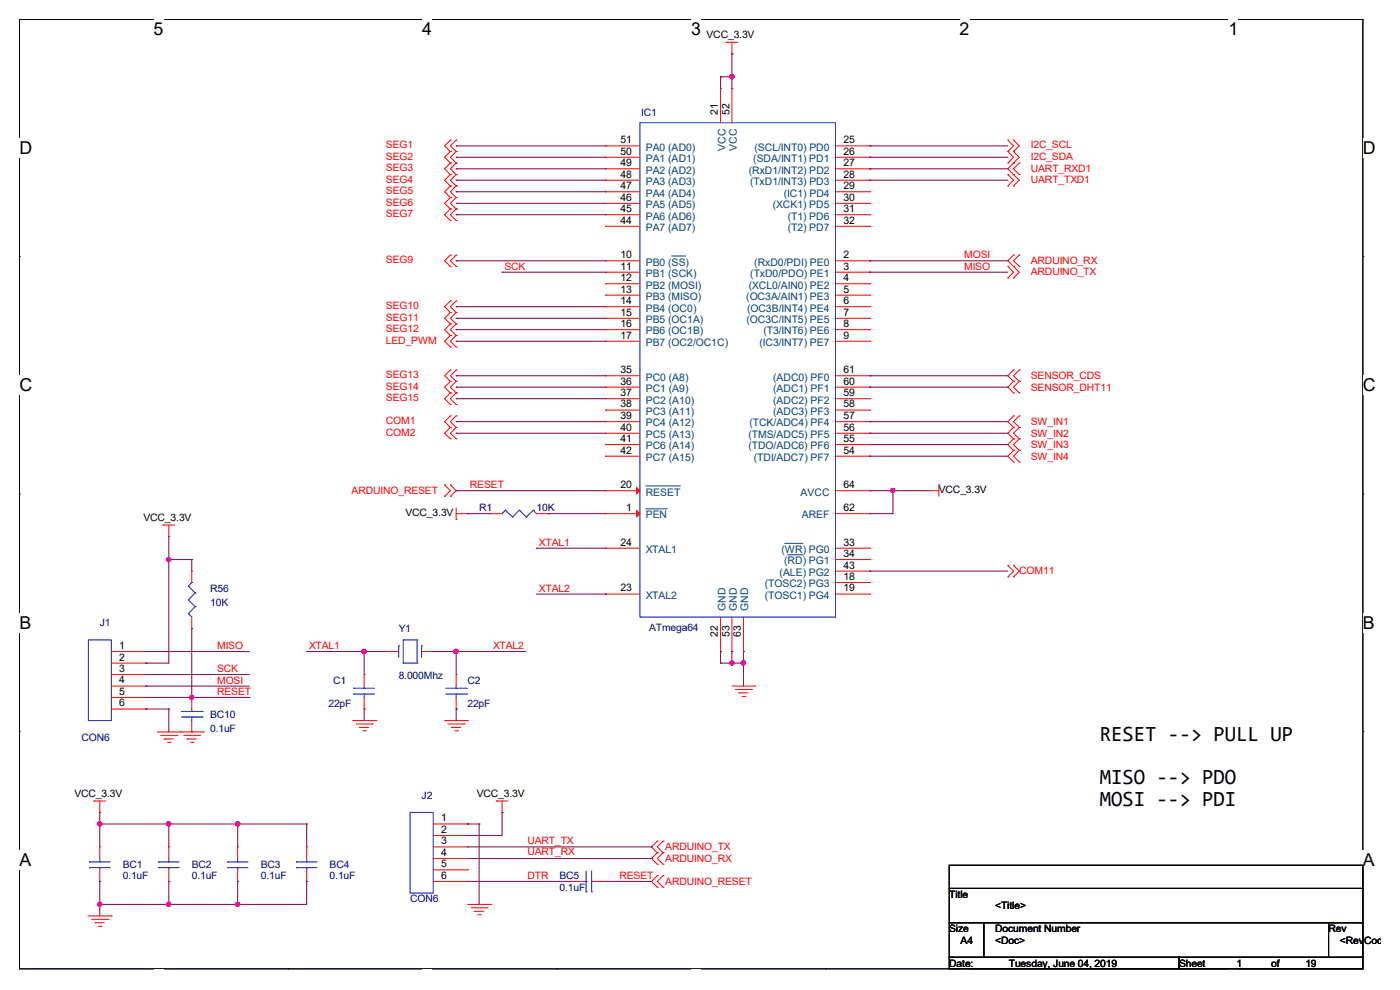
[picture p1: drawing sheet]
<svg xmlns="http://www.w3.org/2000/svg" width="297mm" height="210mm" viewBox="0 0 297 210" stroke-linecap="round" stroke-linejoin="round" font-family="sans-serif">
<path d="M4.1 4.1h285v201.4h-285z" fill="none" stroke="#000" stroke-width=".21"/>
<g fill="#fff">
<path d="M32.6 4.1h2.1v4.2h-2.1z"/>
<path d="M32.6 205.5h2.1v.4h-2.1z"/>
</g>
<path d="M61.1 4.1h.1M61.1 205.5h.1" fill="none" stroke="#000" stroke-width=".21"/>
<g fill="#fff">
<path d="M89.6 4.1h2.1v4.2h-2.1z"/>
<path d="M89.6 205.5h2.1v.4h-2.1z"/>
</g>
<path d="M118.1 4.1h.1M118.1 205.5h.1" fill="none" stroke="#000" stroke-width=".21"/>
<g fill="#fff">
<path d="M146.6 4.1h2.1v4.2h-2.1z"/>
<path d="M146.6 205.5h2.1v.4h-2.1z"/>
</g>
<path d="M175.1 4.1h.1M175.1 205.5h.1" fill="none" stroke="#000" stroke-width=".21"/>
<g fill="#fff">
<path d="M203.6 4.1h2.1v4.2h-2.1z"/>
<path d="M203.6 205.5h2.1v.4h-2.1z"/>
</g>
<path d="M232.1 4.1h.1M232.1 205.5h.1" fill="none" stroke="#000" stroke-width=".21"/>
<g fill="#fff">
<path d="M260.6 4.1h2.1v4.2h-2.1z"/>
<path d="M260.6 205.5h2.1v.4h-2.1z"/>
<path d="M4.1 29.3h2.8v4.2h-2.8z"/>
<path d="M289.1 29.3h2.8v4.2h-2.8z"/>
<path d="M4.1 79.6h2.8v4.2h-2.8z"/>
<path d="M289.1 79.6h2.8v4.2h-2.8z"/>
</g>
<path d="M4.1 54.4h.1M289.1 54.4h.1" fill="none" stroke="#000" stroke-width=".21"/>
<g fill="#fff">
<path d="M4.1 130h2.5v4.2h-2.5z"/>
<path d="M289.1 130h2.6v4.2h-2.6z"/>
</g>
<path d="M4.1 104.8h.1M289.1 104.8h.1" fill="none" stroke="#000" stroke-width=".21"/>
<g fill="#fff">
<path d="M4.1 180.3h2.6v4.2h-2.6z"/>
<path d="M289.1 180.3h2.6v4.2h-2.6z"/>
</g>
<path d="M4.1 155.2h.1M289.1 155.2h.1M201.4 183.6h87.7v4.9h-87.7zM201.4 188.5h87.7v7.2h-87.7zM201.4 195.7h7.3v7.4h-7.3zM208.7 195.7h73.2v7.4h-73.2zM281.9 195.7h7.2v7.4h-7.2zM201.4 203.1h48.7v2.4h-48.7zM250.1 203.1h39v2.4h-39z" fill="none" stroke="#000" stroke-width=".21"/>
<g fill="none" stroke="#f00" stroke-width=".21">
<path d="M152.9 18.8h.1M152.9 18.8v7.2M154.1 9h.1M154.1 9h2.4M155.3 11.4h.1M155.3 18.8h.1M155.3 9v2.4M155.3 18.8v7.2M95.5 32.1h.1M95.5 29.7h.1M95.5 34.6h.1M95.5 37h.1"/>
<path d="M95.5 39.5h.1M95.5 29.7l-1.2 1.2 1.2 1.2M95.5 32.1l-1.2 1.3 1.2 1.2M95.5 34.6l-1.2 1.2 1.2 1.2M95.5 37l-1.2 1.2 1.2 1.3M95.5 39.5l-1.2 1.2 1.2 1.2M96.8 32.1h.1M96.8 29.7h.1M96.8 34.6h.1M96.8 37h.1M96.8 39.5h.1M96.8 29.7l-1.3 1.2 1.3 1.2"/>
<path d="M96.8 32.1l-1.3 1.3 1.3 1.2M96.8 34.6l-1.3 1.2 1.3 1.2M96.8 37l-1.3 1.2 1.3 1.3M96.8 39.5l-1.3 1.2 1.3 1.2M128.5 38.2h.1M128.5 35.8h.1M128.5 33.4h.1M128.5 30.9h.1M128.5 30.9h7.3M128.5 33.4h7.3M128.5 35.8h7.3M128.5 38.2h7.3"/>
<path d="M177.2 30.9h7.3M177.2 33.4h7.3M177.2 35.8h7.3M177.2 38.2h7.3M184.5 30.9h.1M184.5 33.4h.1M184.5 35.8h.1M184.5 38.2h.1M213.8 32.1h.1M213.8 29.7h.1M213.8 34.6h.1M213.8 39.5h.1"/>
<path d="M213.8 37h.1M213.8 29.7l1.2 1.2-1.2 1.2M213.8 32.1l1.2 1.3-1.2 1.2M213.8 37l1.2 1.2-1.2 1.3M215 32.1h.1M215 29.7h.1M215 34.6h.1M215 39.5h.1M215 37h.1M215 29.7l1.2 1.2-1.2 1.2M215 32.1l1.2 1.3-1.2 1.2M215 37l1.2 1.2-1.2 1.3"/>
<path d="M215 34.6l-1.2 1.2 1.2 1.2M216.2 37h.1M216.2 34.6h.1M216.2 34.6l-1.2 1.2 1.2 1.2M95.5 41.9h.1M95.5 44.3h.1M95.5 46.8h.1M95.5 56.5h.1M95.5 54.1h.1M95.5 41.9l-1.2 1.2 1.2 1.2M95.5 44.3l-1.2 1.3 1.2 1.2M95.5 54.1l-1.2 1.2 1.2 1.2"/>
<path d="M96.8 41.9h.1M96.8 44.3h.1M96.8 46.8h.1M96.8 56.5h.1M96.8 54.1h.1M96.8 41.9l-1.3 1.2 1.3 1.2M96.8 44.3l-1.3 1.3 1.3 1.2M96.8 54.1l-1.3 1.2 1.3 1.2M128.5 55.3h.1M128.5 57.7h.1M128.5 48h.1M128.5 45.6h.1"/>
<path d="M128.5 43.1h.1M128.5 40.7h.1M128.5 55.3h7.3M128.5 57.7h7.3M128.5 40.7h7.3M128.5 43.1h7.3M128.5 45.6h7.3M128.5 48h7.3M177.2 55.3h7.3M177.2 57.7h7.3M177.2 40.7h7.3M177.2 43.1h7.3"/>
<path d="M177.2 45.6h7.3M177.2 48h7.3M184.5 40.7h.1M184.5 43.1h.1M184.5 45.6h.1M184.5 48h.1M184.5 55.3h.1M184.5 57.7h.1M213.8 59h.1M213.8 56.5h.1M213.8 56.5l1.2 1.2-1.2 1.3M215 54.1h.1"/>
<path d="M215 56.5h.1M215 59h.1M215 54.1l-1.2 1.2 2.4 2.4-1.2 1.3M216.2 56.5h.1M216.2 54.1h.1M216.2 54.1l-1.2 1.2 1.2 1.2M95.5 78.5h.1M95.5 73.6h.1M95.5 71.2h.1M95.5 66.3h.1M95.5 63.8h.1M95.5 68.7h.1"/>
<path d="M95.5 78.5l-1.2 1.2 1.2 1.2M95.5 71.2l-1.2 1.2 1.2 1.2M95.5 63.8l-1.2 1.3 1.2 1.2M95.5 66.3l-1.2 1.2 1.2 1.2M95.5 68.7l-1.2 1.2 1.2 1.3M96.8 78.5h.1M96.8 73.6h.1M96.8 71.2h.1M96.8 66.3h.1M96.8 63.8h.1M96.8 68.7h.1M96.8 78.5l-1.3 1.2 1.3 1.2"/>
<path d="M96.8 71.2l-1.3 1.2 1.3 1.2M96.8 63.8l-1.3 1.3 1.3 1.2M96.8 66.3l-1.3 1.2 1.3 1.2M96.8 68.7l-1.3 1.2 1.3 1.3M128.5 60.2h.1M128.5 62.6h.1M128.5 65.1h.1M128.5 67.5h.1M128.5 69.9h.1M128.5 72.4h.1M128.5 79.7h.1M128.5 60.2h7.3"/>
<path d="M128.5 62.6h7.3M128.5 65.1h7.3M128.5 67.5h7.3M128.5 69.9h7.3M128.5 72.4h7.3M128.5 79.7h7.3M177.2 60.2h7.3M177.2 62.6h7.3M177.2 65.1h7.3M177.2 67.5h7.3M177.2 69.9h7.3M177.2 72.4h7.3"/>
<path d="M177.2 79.7h7.3M184.5 60.2h.1M184.5 62.6h.1M184.5 65.1h.1M184.5 67.5h.1M184.5 69.9h.1M184.5 72.4h.1M184.5 79.7h.1M215 78.5h.1M215 78.5l-1.2 1.2 1.2 1.2M216.2 78.5h.1M216.2 78.5l-1.2 1.2 1.2 1.2"/>
<path d="M95.5 80.9h.1M95.5 83.4h.1M95.5 85.8h.1M95.5 90.7h.1M95.5 88.2h.1M95.5 93.1h.1M95.5 80.9l-1.2 1.2 1.2 1.3M95.5 83.4l-1.2 1.2 1.2 1.2M95.5 88.2l-1.2 1.3 1.2 1.2M95.5 90.7l-1.2 1.2 1.2 1.2M96.8 80.9h.1M96.8 83.4h.1"/>
<path d="M96.8 85.8h.1M96.8 90.7h.1M96.8 88.2h.1M96.8 93.1h.1M96.8 80.9l-1.3 1.2 1.3 1.3M96.8 83.4l-1.3 1.2 1.3 1.2M96.8 88.2l-1.3 1.3 1.3 1.2M96.8 90.7l-1.3 1.2 1.3 1.2M128.5 82.1h.1M128.5 84.6h.1M128.5 87h.1M128.5 89.5h.1"/>
<path d="M128.5 91.9h.1M128.5 94.3h.1M128.5 96.8h.1M128.5 82.1h7.3M128.5 84.6h7.3M128.5 87h7.3M128.5 89.5h7.3M128.5 91.9h7.3M128.5 94.3h7.3M128.5 96.8h7.3M177.2 82.1h7.3M177.2 84.6h7.3"/>
<path d="M177.2 87h7.3M177.2 89.5h7.3M177.2 91.9h7.3M177.2 94.3h7.3M177.2 96.8h7.3M184.5 96.8h.1M184.5 94.3h.1M184.5 91.9h.1M184.5 89.5h.1M184.5 87h.1M184.5 84.6h.1M184.5 82.1h.1"/>
<path d="M215 80.9h.1M215 88.2h.1M215 90.7h.1M215 93.1h.1M215 95.5h.1M215 98h.1M215 83.4h.1M215 88.2l-1.2 1.3 1.2 1.2M215 90.7l-1.2 1.2 1.2 1.2M215 95.5l-1.2 1.3 1.2 1.2M215 93.1l-1.2 1.2 1.2 1.2M215 80.9l-1.2 1.2 1.2 1.3"/>
<path d="M216.2 80.9h.1M216.2 90.7h.1M216.2 88.2h.1M216.2 93.1h.1M216.2 98h.1M216.2 95.5h.1M216.2 83.4h.1M216.2 88.2l-1.2 1.3 1.2 1.2M216.2 90.7l-1.2 1.2 1.2 1.2M216.2 95.5l-1.2 1.3 1.2 1.2M216.2 93.1l-1.2 1.2 1.2 1.2M216.2 80.9l-1.2 1.2 1.2 1.3"/>
<path d="M34.6 111.4h.1M34.6 111.4h2.4M35.8 113.8h.1M35.8 111.4v2.4M94.3 105.3h.1M94.3 102.9h.1M94.3 102.9l1.2 1.2-1.2 1.2M95.5 102.9h.1M95.5 105.3h.1M95.5 102.9l1.3 1.2-1.3 1.2M96.8 110.2h.1M96.8 109h2.4"/>
<path d="M96.8 107.7v2.5M99.2 109h.1M104.1 109h.1M104.1 109h2.4M113.8 109h2.5M116.3 109h.1M128.5 104.1h.1M128.5 109h.1M128.5 116.3h.1M128.5 104.1h7.3M128.5 109h7.3M128.5 116.3h7.3"/>
<path d="M177.2 104.1h7.3M177.2 109h7.3M177.2 116.3h7.3M177.2 118.7h7.3M184.5 116.3h.1M184.5 118.7h.1M184.5 104.1h.1M184.5 109h.1M196.7 104.1h.1M196.7 104.1h2.5M199.2 102.9h.1M199.2 102.9v2.4"/>
<path d="M213.8 119.9h.1M213.8 119.9l1.2 1.3-1.2 1.2M215 119.9h.1M215 119.9l1.2 1.3-1.2 1.2M23.6 138.2h7.3M30.9 138.2h.1M40.7 133.3h.1M40.7 121.2h.1M40.7 121.2v2.4M40.7 130.9v2.4M82.1 138.2h.1M82.1 138.2h2.5"/>
<path d="M89.5 138.2h2.4M91.9 138.2h.1M128.5 126h.1M128.5 126h7.3M152.9 138.2h.1M152.9 130.9v7.3M155.3 138.2h.1M155.3 130.9v7.3M157.7 138.2h.1M157.7 130.9v7.3M177.2 121.2h7.3M177.2 123.6h7.3"/>
<path d="M177.2 126h7.3M184.5 121.2h.1M184.5 123.6h.1M184.5 126h.1M213.8 122.4h.1M215 122.4h.1M23.6 145.5h7.3M23.6 140.7h7.3M23.6 143.1h7.3M23.6 148h7.3M23.6 150.4h7.3M30.9 140.7h.1"/>
<path d="M30.9 143.1h.1M30.9 145.5h.1M30.9 148h.1M30.9 150.4h.1M33.4 155.3h9.7M34.1 156h3.4M34.8 156.8h.1M34.8 156.8h2M35.6 157.5h.5M36.1 157.5h.1M37.5 156h.1M38.2 155.3h.1"/>
<path d="M39 156h3.4M39.7 156.8h.1M39.7 156.8h2M40.4 157.5h.5M40.7 148h.1M40.7 155.3h.1M40.7 148v2.4M40.7 152.9v2.4M40.9 157.5h.1M42.4 156h.1M43.1 155.3h.1M74.8 152.9h4.9"/>
<path d="M75.6 153.6h3.4M76.3 154.3h.1M76.3 154.3h1.9M77 155h.5M77.3 143.1h.1M77.3 150.4h.1M77.3 143.1v2.4M77.3 148v2.4M77.5 155h.1M79 153.6h.1M79.7 152.9h.1M94.3 152.9h4.9"/>
<path d="M95 153.6h3.5M95.8 154.3h.1M95.8 154.3h1.9M96.5 155h.5M96.8 143.1h.1M96.8 150.4h.1M96.8 143.1v2.4M96.8 148v2.4M97 155h.1M98.5 153.6h.1M99.2 152.9h.1M155.3 145.5h4.8"/>
<path d="M156 146.3h3.4M156.8 147h.1M156.8 147h1.9M157.5 147.7h.5M158 147.7h.1M159.4 146.3h.1M160.1 145.5h.1M19.9 169.9h.1M19.9 169.9h2.5M21.2 172.3h.1M21.2 179.7h.1M21.2 169.9v2.4"/>
<path d="M21.2 179.7v2.4M35.8 179.7h.1M35.8 179.7v2.4M50.4 179.7h.1M50.4 179.7v2.4M65.1 179.7h.1M65.1 179.7v2.4M91.9 174.8h7.3M91.9 177.2h7.3M91.9 179.7h7.3M99.2 174.8h.1M99.2 177.2h.1"/>
<path d="M99.2 179.7h.1M105.3 169.9h.1M105.3 169.9h2.4M106.5 172.3h.1M106.5 169.9v2.4M139.4 178.4h.1M139.4 178.4l-1.2 1.3 1.2 1.2M140.7 178.4h.1M140.7 178.4l-1.3 1.3 1.3 1.2M18.8 194.3h4.8M19.5 195h3.4M20.2 195.7h.1"/>
<path d="M20.2 195.7h1.9M20.9 196.5h.5M21.2 187h.1M21.2 184.5v2.5M21.4 196.5h.1M22.9 195h.1M23.6 194.3h.1M35.8 187h.1M35.8 184.5v2.5M50.4 187h.1M50.4 184.5v2.5M65.1 187h.1"/>
<path d="M65.1 184.5v2.5M91.9 187h7.3M91.9 182.1h7.3M91.9 184.5h7.3M99.2 182.1h.1M99.2 184.5h.1M99.2 187h.1M99.2 191.9h4.9M99.9 192.6h3.4M100.7 193.3h.1M100.7 193.3h1.9M101.4 194.1h.5"/>
<path d="M101.9 194.1h.1M103.3 192.6h.1M104.1 191.9h.1M121.2 187h.1M121.2 187h2.4M126 187h2.5M128.5 187h.1M139.4 180.9h.1M139.4 183.3h.1M139.4 185.8h.1M139.4 188.2h.1M139.4 180.9l-1.2 1.2 1.2 1.2"/>
<path d="M139.4 185.8l-1.2 1.2 1.2 1.2M140.7 180.9h.1M140.7 183.3h.1M140.7 188.2h.1M140.7 185.8h.1M140.7 180.9l-1.3 1.2 1.3 1.2M140.7 185.8l-1.3 1.2 1.3 1.2"/>
</g>
<g fill="none" stroke="#00f" stroke-width=".21">
<path d="M135.8 26h41.4v104.9h-41.4zM107.2 108.2h.1M107.2 108.2l-.7 .8M107.2 108.2l1.5 1.5M108.7 109.7h.1M110.2 108.2h.1M110.2 108.2l-1.5 1.5M110.2 108.2l1.4 1.5M111.6 109.7h.1M113.1 108.2h.1M113.1 108.2l-1.5 1.5M113.1 108.2l.7 .8"/>
<path d="M113.8 109h.1M18.8 135.8h4.8v17.1h-4.8zM40 130.2h.1M40 127.3h.1M40 124.3h.1M40 130.2l.7 .7M40 127.3l1.4 1.4M40 124.3l1.4 1.5M40.7 123.6h.1M40.7 123.6l-.7 .7M41.4 128.7h.1M41.4 125.8h.1"/>
<path d="M41.4 128.7l-1.4 1.5M41.4 125.8l-1.4 1.5M84.6 137h.1M84.6 137v2.4M85.6 135.8h.1M85.6 135.8h2.9M85.6 135.8v4.9M88.5 135.8h.1M88.5 135.8v4.9M89.5 137h.1M89.5 137v2.4M38.5 152.1h4.4"/>
<path d="M38.5 150.9h4.4M40.7 150.9h.1M40.7 152.1h.1M40.7 150.4v.5M40.7 152.1v.8M42.9 152.1h.1M42.9 150.9h.1M75.1 147.2h.1M75.1 146h.1M75.1 147.2h4.4M75.1 146h4.4M77.3 146h.1"/>
<path d="M77.3 147.2h.1M77.3 145.5v.5M77.3 147.2v.8M85.6 140.7h.1M85.6 140.7h2.9M88.5 140.7h.1M94.6 147.2h4.4M94.6 146h4.4M96.8 146h.1M96.8 147.2h.1M96.8 145.5v.5M96.8 147.2v.8"/>
<path d="M99 147.2h.1M99 146h.1M87 172.3h4.9v17.1h-4.9zM19 182.8h.1M19 184.1h.1M19 182.8h4.4M19 184.1h4.4M21.2 184.1h.1M21.2 182.8h.1M21.2 182.1v.7M21.2 184.1v.4M33.6 182.8h.1"/>
<path d="M33.6 184.1h.1M33.6 182.8h4.4M33.6 184.1h4.4M35.8 184.1h.1M35.8 182.8h.1M35.8 182.1v.7M35.8 184.1v.4M48.3 182.8h.1M48.3 184.1h.1M48.3 182.8h4.3M48.3 184.1h4.3M50.4 184.1h.1"/>
<path d="M50.4 182.8h.1M50.4 182.1v.7M50.4 184.1v.4M62.9 182.8h.1M62.9 184.1h.1M62.9 182.8h4.4M62.9 184.1h4.4M65.1 184.1h.1M65.1 182.8h.1M65.1 182.1v.7M65.1 184.1v.4M123.6 187h.7"/>
<path d="M124.3 189.2h.1M124.3 187h.1M124.3 184.8v4.4M125.5 187h.1M125.5 189.2h.1M125.5 187h.5M125.5 184.8v4.4"/>
</g>
<path d="M142.5 54.3h3M137 103.1h7.4M137 107.9h4.6M166.5 115.3h3.8M167.1 117.7h3.2" fill="none" stroke="#004080" stroke-width=".21"/>
<g fill="#f00" stroke="#f00" stroke-width=".21">
<path d="M135 103.4l.8 .7-.8 .7z"/>
<path d="M135 108.2l.8 .8-.8 .7z"/>
</g>
<g fill="none" stroke="#800040" stroke-width=".21">
<path d="M152.9 16.3h.1M152.9 16.3h2.4M152.9 16.3v2.5M155.3 11.4h.1M155.3 16.3h.1M155.3 11.4v7.4M96.8 30.9h.1M96.8 33.4h.1M96.8 35.8h.1M96.8 38.2h.1M96.8 30.9h31.7M96.8 33.4h31.7"/>
<path d="M96.8 35.8h31.7M96.8 38.2h31.7M184.5 30.9h.1M184.5 33.4h.1M184.5 35.8h.1M184.5 38.2h.1M184.5 30.9h29.3M184.5 33.4h29.3M184.5 35.8h29.3M184.5 38.2h29.3M96.8 40.7h.1M96.8 43.1h.1"/>
<path d="M96.8 45.6h.1M96.8 55.3h.1M96.8 40.7h31.7M96.8 43.1h31.7M96.8 45.6h31.7M96.8 55.3h31.7M106.5 57.7h.1M106.5 57.7h22M184.5 55.3h.1M184.5 57.7h.1M184.5 55.3h29.3M184.5 57.7h29.3"/>
<path d="M96.8 79.7h.1M96.8 72.4h.1M96.8 65.1h.1M96.8 67.5h.1M96.8 69.9h.1M96.8 79.7h31.7M96.8 72.4h31.7M96.8 65.1h31.7M96.8 67.5h31.7M96.8 69.9h31.7M184.5 79.7h.1M184.5 79.7h29.3"/>
<path d="M96.8 82.1h.1M96.8 84.6h.1M96.8 89.5h.1M96.8 91.9h.1M96.8 82.1h31.7M96.8 84.6h31.7M96.8 89.5h31.7M96.8 91.9h31.7M184.5 89.5h.1M184.5 91.9h.1M184.5 96.8h.1M184.5 94.3h.1"/>
<path d="M184.5 82.1h.1M184.5 82.1h29.3M184.5 89.5h29.3M184.5 91.9h29.3M184.5 96.8h29.3M184.5 94.3h29.3M35.8 118.7h.1M35.8 113.8v26.9h-4.9M35.8 118.7h4.9M40.7 118.7h.1M40.7 118.7v2.5M96.8 104.1h.1"/>
<path d="M96.8 104.1h31.7M99.2 109h.1M99.2 109h4.9M113.8 116.3h.1M113.8 116.3h14.7M116.3 109h.1M116.3 109h12.2M184.5 104.1h.1M184.5 109h.1M184.5 104.1h12.2M189.4 104.1h.1M189.4 104.1v4.9h-4.9"/>
<path d="M30.9 138.2h.1M30.9 138.2h22M40.7 133.3h.1M40.7 133.3v14.7M65.1 138.2h.1M65.1 138.2h17M77.3 138.2h.1M77.3 138.2v4.9M91.9 138.2h.1M91.9 138.2h19.5M96.8 138.2h.1M96.8 138.2v4.9"/>
<path d="M111.4 138.2h.1M113.8 126h14.7M128.5 126h.1M152.9 138.2h.1M152.9 138.2v2.5M155.3 138.2h.1M155.3 138.2v2.5M157.7 138.2h.1M157.7 138.2v7.3M184.5 121.2h.1M184.5 121.2h29.3M30.9 140.7h.1"/>
<path d="M30.9 143.1h.1M30.9 145.5h.1M30.9 150.4h.1M30.9 143.1h22M30.9 145.5h22M30.9 148h22M30.9 150.4h4.9M35.8 150.4h.1M35.8 150.4v4.9M40.7 148h.1M52.9 148h.1M77.3 150.4h.1"/>
<path d="M77.3 150.4v2.5M96.8 150.4h.1M96.8 150.4v2.5M152.9 140.7h.1M152.9 140.7h4.8M155.3 140.7h.1M157.7 140.7h.1M21.2 172.3h.1M21.2 174.8h.1M21.2 172.3v7.4M21.2 174.8h43.9M35.8 174.8h.1"/>
<path d="M35.8 174.8v4.9M50.4 174.8h.1M50.4 174.8v4.9M65.1 174.8h.1M65.1 174.8v4.9M99.2 174.8h.1M99.2 177.2h.1M99.2 174.8h2.4M99.2 179.7h39M101.6 174.8h.1M101.6 174.8v17.1M106.5 172.3h.1"/>
<path d="M106.5 172.3v4.9h-7.3M138.2 179.7h.1M21.2 187h.1M21.2 191.9h.1M21.2 187v7.3M35.8 187h.1M35.8 191.9h.1M35.8 187v4.9M50.4 187h.1M50.4 191.9h.1M50.4 187v4.9M65.1 187h.1"/>
<path d="M65.1 187v4.9h-43.9M99.2 187h.1M99.2 182.1h39M99.2 187h22M128.5 187h.1M128.5 187h9.7M138.2 182.1h.1"/>
</g>
<g fill="#f0f" stroke="#f0f" stroke-width=".21">
<circle cx="21.2" cy="174.8" r=".48"/>
<circle cx="50.4" cy="174.8" r=".48"/>
<circle cx="35.8" cy="174.8" r=".48"/>
<circle cx="21.2" cy="191.8" r=".47"/>
<circle cx="50.4" cy="191.8" r=".47"/>
<circle cx="35.8" cy="191.8" r=".47"/>
<circle cx="155.3" cy="16.3" r=".48"/>
<circle cx="157.7" cy="140.6" r=".47"/>
<circle cx="155.3" cy="140.6" r=".47"/>
<circle cx="189.4" cy="104.1" r=".47"/>
<circle cx="40.7" cy="148" r=".48"/>
<circle cx="77.2" cy="138.2" r=".49"/>
<circle cx="96.7" cy="138.2" r=".48"/>
<circle cx="35.8" cy="118.7" r=".47"/>
</g>
<g font-size="4.6">
<text x="233.3" y="157.1">RESET --&gt; PULL UP</text>
<text x="233.3" y="166.3">MISO --&gt; PDO</text>
<text x="233.3" y="170.9">MOSI --&gt; PDI</text>
</g>
<g font-size="3.8">
<text x="32.6" y="7.5">5</text>
<text x="89.6" y="7.5">4</text>
<text x="146.6" y="7.5">3</text>
<text x="203.6" y="7.5">2</text>
<text x="260.6" y="7.5">1</text>
<text x="4.1" y="32.6">D</text>
<text x="289.1" y="32.6">D</text>
<text x="4.1" y="83">C</text>
<text x="289.1" y="83">C</text>
<text x="4.1" y="133.3">B</text>
<text x="289.1" y="133.3">B</text>
<text x="4.1" y="183.7">A</text>
<text x="289.1" y="183.7">A</text>
</g>
<g font-size="2.2">
<text x="149.9" y="8">VCC_3.3V</text>
<text x="152.3" y="24.3" transform="rotate(-90 152.3 24.3)">21</text>
<text x="154.7" y="24.3" transform="rotate(-90 154.7 24.3)">52</text>
<text x="131.6" y="35.3">49</text>
<text x="131.6" y="32.8">50</text>
<text x="131.6" y="30.4">51</text>
<text x="178.9" y="30.4">25</text>
<text x="178.9" y="32.8">26</text>
<text x="178.9" y="35.3">27</text>
<text x="131.6" y="40.1">47</text>
<text x="131.6" y="37.7">48</text>
<text x="178.9" y="37.7">28</text>
<text x="178.9" y="40.1">29</text>
<text x="131.6" y="47.5">44</text>
<text x="131.6" y="45">45</text>
<text x="131.6" y="42.6">46</text>
<text x="178.9" y="42.6">30</text>
<text x="178.9" y="45">31</text>
<text x="178.9" y="47.5">32</text>
<text x="131.6" y="54.8">10</text>
<text x="131.6" y="57.2">11</text>
<text x="131.6" y="59.6">12</text>
<text x="178.9" y="54.8">2</text>
<text x="178.9" y="57.2">3</text>
<text x="178.9" y="59.6">4</text>
<text x="131.6" y="62.1">13</text>
<text x="131.6" y="64.5">14</text>
<text x="178.9" y="62.1">5</text>
<text x="178.9" y="64.5">6</text>
<text x="131.6" y="67">15</text>
<text x="131.6" y="69.4">16</text>
<text x="131.6" y="71.8">17</text>
<text x="178.9" y="67">7</text>
<text x="178.9" y="69.4">8</text>
<text x="178.9" y="71.8">9</text>
<text x="131.6" y="79.2">35</text>
<text x="131.6" y="81.6">36</text>
<text x="178.9" y="81.6">60</text>
<text x="178.9" y="79.2">61</text>
<text x="131.6" y="84">37</text>
<text x="131.6" y="86.4">38</text>
<text x="131.6" y="88.9">39</text>
<text x="178.9" y="88.9">57</text>
<text x="178.9" y="86.4">58</text>
<text x="178.9" y="84">59</text>
<text x="131.6" y="91.4">40</text>
<text x="131.6" y="93.8">41</text>
<text x="178.9" y="93.8">55</text>
<text x="178.9" y="91.4">56</text>
<text x="131.6" y="96.2">42</text>
<text x="178.9" y="96.2">54</text>
<text x="131.6" y="103.5">20</text>
<text x="178.9" y="103.5">64</text>
<text x="199.2" y="104.6">VCC_3.3V</text>
<text x="30.4" y="110.4">VCC_3.3V</text>
<text x="86" y="109.5">VCC_3.3V</text>
<text x="132.8" y="108.4">1</text>
<text x="178.9" y="108.4">62</text>
<text x="131.6" y="115.7">24</text>
<text x="178.9" y="115.7">33</text>
<text x="178.9" y="118.2">34</text>
<text x="131.6" y="125.5">23</text>
<text x="178.9" y="120.6">43</text>
<text x="178.9" y="123">18</text>
<text x="178.9" y="125.5">19</text>
<text x="25.3" y="137.7">1</text>
<text x="152.3" y="135" transform="rotate(-90 152.3 135)">22</text>
<text x="154.7" y="135" transform="rotate(-90 154.7 135)">53</text>
<text x="157.2" y="135" transform="rotate(-90 157.2 135)">63</text>
<text x="25.3" y="140.1">2</text>
<text x="25.3" y="142.5">3</text>
<text x="25.3" y="145">4</text>
<text x="25.3" y="147.4">5</text>
<text x="25.3" y="149.9">6</text>
<text x="15.8" y="169">VCC_3.3V</text>
<text x="101.1" y="169">VCC_3.3V</text>
<text x="93.6" y="174.2">1</text>
<text x="93.6" y="176.7">2</text>
<text x="93.6" y="179.1">3</text>
<text x="93.6" y="181.6">4</text>
<text x="93.6" y="184">5</text>
<text x="93.6" y="186.4">6</text>
<text x="201.4" y="190.5">Title</text>
<text x="201.4" y="197.7">Size</text>
<text x="211.1" y="197.7">Document Number</text>
<text x="211.1" y="192.9">&lt;Title&gt;</text>
<text x="281.8" y="197.7">Rev</text>
<text x="203.8" y="200.2">A4</text>
<text x="211.1" y="200.2">&lt;Doc&gt;</text>
<text x="284.3" y="200.2">&lt;RevCode&gt;</text>
<text x="201.4" y="205.1">Date:</text>
<text x="214" y="205.1">Tuesday, June 04, 2019</text>
<text x="250.1" y="205.1">Sheet</text>
<text x="262.3" y="205.1">1</text>
<text x="269.7" y="205.1">of</text>
<text x="276.9" y="205.1">19</text>
</g>
<g font-size="2.2" fill="#000080">
<text x="136" y="24.6">IC1</text>
<text x="101.6" y="108.5">R1</text>
<text x="113.8" y="108.5">10K</text>
<text x="44.6" y="125.6">R56</text>
<text x="44.6" y="128.5">10K</text>
<text x="21.2" y="132.9">J1</text>
<text x="84.6" y="134.1">Y1</text>
<text x="137.7" y="133.9">ATmega64</text>
<text x="69.7" y="149.9">22pF</text>
<text x="70.7" y="145.1">C1</text>
<text x="84.6" y="144.1">8.000Mhz</text>
<text x="99.2" y="145.1">C2</text>
<text x="99.2" y="149.9">22pF</text>
<text x="44.6" y="152.4">BC10</text>
<text x="44.6" y="155.3">0.1uF</text>
<text x="17.3" y="157.3">CON6</text>
<text x="89.4" y="169.5">J2</text>
<text x="26" y="184.1">BC1</text>
<text x="40.7" y="184.1">BC2</text>
<text x="55.3" y="184.1">BC3</text>
<text x="69.9" y="184.1">BC4</text>
<text x="26" y="186.5">0.1uF</text>
<text x="40.7" y="186.5">0.1uF</text>
<text x="55.3" y="186.5">0.1uF</text>
<text x="69.9" y="186.5">0.1uF</text>
<text x="87" y="191.4">CON6</text>
<text x="118.7" y="186.5">BC5</text>
<text x="118.7" y="189">0.1uF</text>
</g>
<g font-size="2.2" fill="#f00">
<text x="81.9" y="31.5">SEG1</text>
<text x="81.9" y="33.9">SEG2</text>
<text x="218.7" y="31.5">I2C_SCL</text>
<text x="218.7" y="33.9">I2C_SDA</text>
<text x="81.9" y="36.3">SEG3</text>
<text x="81.9" y="38.8">SEG4</text>
<text x="81.9" y="41.2">SEG5</text>
<text x="218.7" y="38.8">UART_TXD1</text>
<text x="218.7" y="36.6">UART_RXD1</text>
<text x="81.9" y="43.6">SEG6</text>
<text x="81.9" y="46.1">SEG7</text>
<text x="81.9" y="55.8">SEG9</text>
<text x="107" y="57.2">SCK</text>
<text x="204.6" y="54.8">MOSI</text>
<text x="204.6" y="57.2">MISO</text>
<text x="218.7" y="56.1">ARDUINO_RX</text>
<text x="218.7" y="58.3">ARDUINO_TX</text>
<text x="81.9" y="65.6">SEG10</text>
<text x="81.9" y="68">SEG11</text>
<text x="81.9" y="70.5">SEG12</text>
<text x="81.9" y="72.9">LED_PWM</text>
<text x="81.9" y="80.2">SEG13</text>
<text x="81.9" y="82.7">SEG14</text>
<text x="218.7" y="80.5">SENSOR_CDS</text>
<text x="218.7" y="82.9">SENSOR_DHT11</text>
<text x="81.9" y="85.1">SEG15</text>
<text x="81.9" y="90">COM1</text>
<text x="81.9" y="92.4">COM2</text>
<text x="218.7" y="90.2">SW_IN1</text>
<text x="218.7" y="92.7">SW_IN2</text>
<text x="218.7" y="95.1">SW_IN3</text>
<text x="218.7" y="97.5">SW_IN4</text>
<text x="74.6" y="104.9">ARDUINO_RESET</text>
<text x="99.7" y="103.6">RESET</text>
<text x="114.3" y="115.8">XTAL1</text>
<text x="114.3" y="125.5">XTAL2</text>
<text x="216.2" y="121.7">COM11</text>
<text x="46.1" y="137.7">MISO</text>
<text x="65.6" y="137.7">XTAL1</text>
<text x="104.6" y="137.7">XTAL2</text>
<text x="46.1" y="142.6">SCK</text>
<text x="46.1" y="145">MOSI</text>
<text x="46.1" y="147.4">RESET</text>
<text x="111.9" y="178.9">UART_TX</text>
<text x="111.9" y="181.4">UART_RX</text>
<text x="141.1" y="180.4">ARDUINO_TX</text>
<text x="141.1" y="182.9">ARDUINO_RX</text>
<text x="111.9" y="186.5">DTR</text>
<text x="131.4" y="186.5">RESET</text>
<text x="141.1" y="187.7">ARDUINO_RESET</text>
</g>
<g font-size="2.2" fill="#004080">
<text x="137" y="34.4">PA1 (AD1)</text>
<text x="137" y="32">PA0 (AD0)</text>
<text x="153.9" y="32" transform="rotate(-90 153.9 32)">VCC</text>
<text x="156.3" y="32" transform="rotate(-90 156.3 32)">VCC</text>
<text x="159.8" y="34.4">(SDA/INT1) PD1</text>
<text x="160.1" y="32">(SCL/INT0) PD0</text>
<text x="137" y="41.7">PA4 (AD4)</text>
<text x="137" y="39.2">PA3 (AD3)</text>
<text x="137" y="36.8">PA2 (AD2)</text>
<text x="158.8" y="36.8">(RxD1/INT2) PD2</text>
<text x="159.1" y="39.2">(TxD1/INT3) PD3</text>
<text x="166.3" y="41.7">(IC1) PD4</text>
<text x="137" y="46.6">PA6 (AD6)</text>
<text x="137" y="44.2">PA5 (AD5)</text>
<text x="164" y="44.2">(XCK1) PD5</text>
<text x="167.1" y="46.6">(T1) PD6</text>
<text x="137" y="49">PA7 (AD7)</text>
<text x="167.1" y="49">(T2) PD7</text>
<text x="137" y="56.3">PB0 (SS)</text>
<text x="137" y="58.8">PB1 (SCK)</text>
<text x="159.2" y="58.8">(TxD0/PDO) PE1</text>
<text x="160" y="56.3">(RxD0/PDI) PE0</text>
<text x="137" y="61.2">PB2 (MOSI)</text>
<text x="137" y="63.6">PB3 (MISO)</text>
<text x="158.3" y="63.6">(OC3A/AIN1) PE3</text>
<text x="158.9" y="61.2">(XCL0/AIN0) PE2</text>
<text x="137" y="66.1">PB4 (OC0)</text>
<text x="137" y="68.5">PB5 (OC1A)</text>
<text x="137" y="71">PB6 (OC1B)</text>
<text x="158.4" y="68.5">(OC3C/INT5) PE5</text>
<text x="158.5" y="66.1">(OC3B/INT4) PE4</text>
<text x="162" y="71">(T3/INT6) PE6</text>
<text x="137" y="73.4">PB7 (OC2/OC1C)</text>
<text x="161.1" y="73.4">(IC3/INT7) PE7</text>
<text x="137" y="80.7">PC0 (A8)</text>
<text x="137" y="83.1">PC1 (A9)</text>
<text x="164" y="83.1">(ADC1) PF1</text>
<text x="164" y="80.7">(ADC0) PF0</text>
<text x="137" y="85.6">PC2 (A10)</text>
<text x="137" y="88">PC3 (A11)</text>
<text x="164" y="88">(ADC3) PF3</text>
<text x="164" y="85.6">(ADC2) PF2</text>
<text x="137" y="90.5">PC4 (A12)</text>
<text x="137" y="92.9">PC5 (A13)</text>
<text x="137" y="95.3">PC6 (A14)</text>
<text x="158.8" y="95.3">(TDO/ADC6) PF6</text>
<text x="158.8" y="92.9">(TMS/ADC5) PF5</text>
<text x="159" y="90.5">(TCK/ADC4) PF4</text>
<text x="137" y="97.8">PC7 (A15)</text>
<text x="159.9" y="97.8">(TDI/ADC7) PF7</text>
<text x="137" y="105.1">RESET</text>
<text x="169.8" y="105.1">AVCC</text>
<text x="137" y="110">PEN</text>
<text x="170.1" y="110">AREF</text>
<text x="137" y="117.3">XTAL1</text>
<text x="165.8" y="117.3">(WR) PG0</text>
<text x="166.4" y="119.7">(RD) PG1</text>
<text x="162.3" y="124.6">(TOSC2) PG3</text>
<text x="165.4" y="122.2">(ALE) PG2</text>
<text x="137" y="127">XTAL2</text>
<text x="153.9" y="129.7" transform="rotate(-90 153.9 129.7)">GND</text>
<text x="156.3" y="129.7" transform="rotate(-90 156.3 129.7)">GND</text>
<text x="158.8" y="129.7" transform="rotate(-90 158.8 129.7)">GND</text>
<text x="162.3" y="127">(TOSC1) PG4</text>
</g>
</svg>
